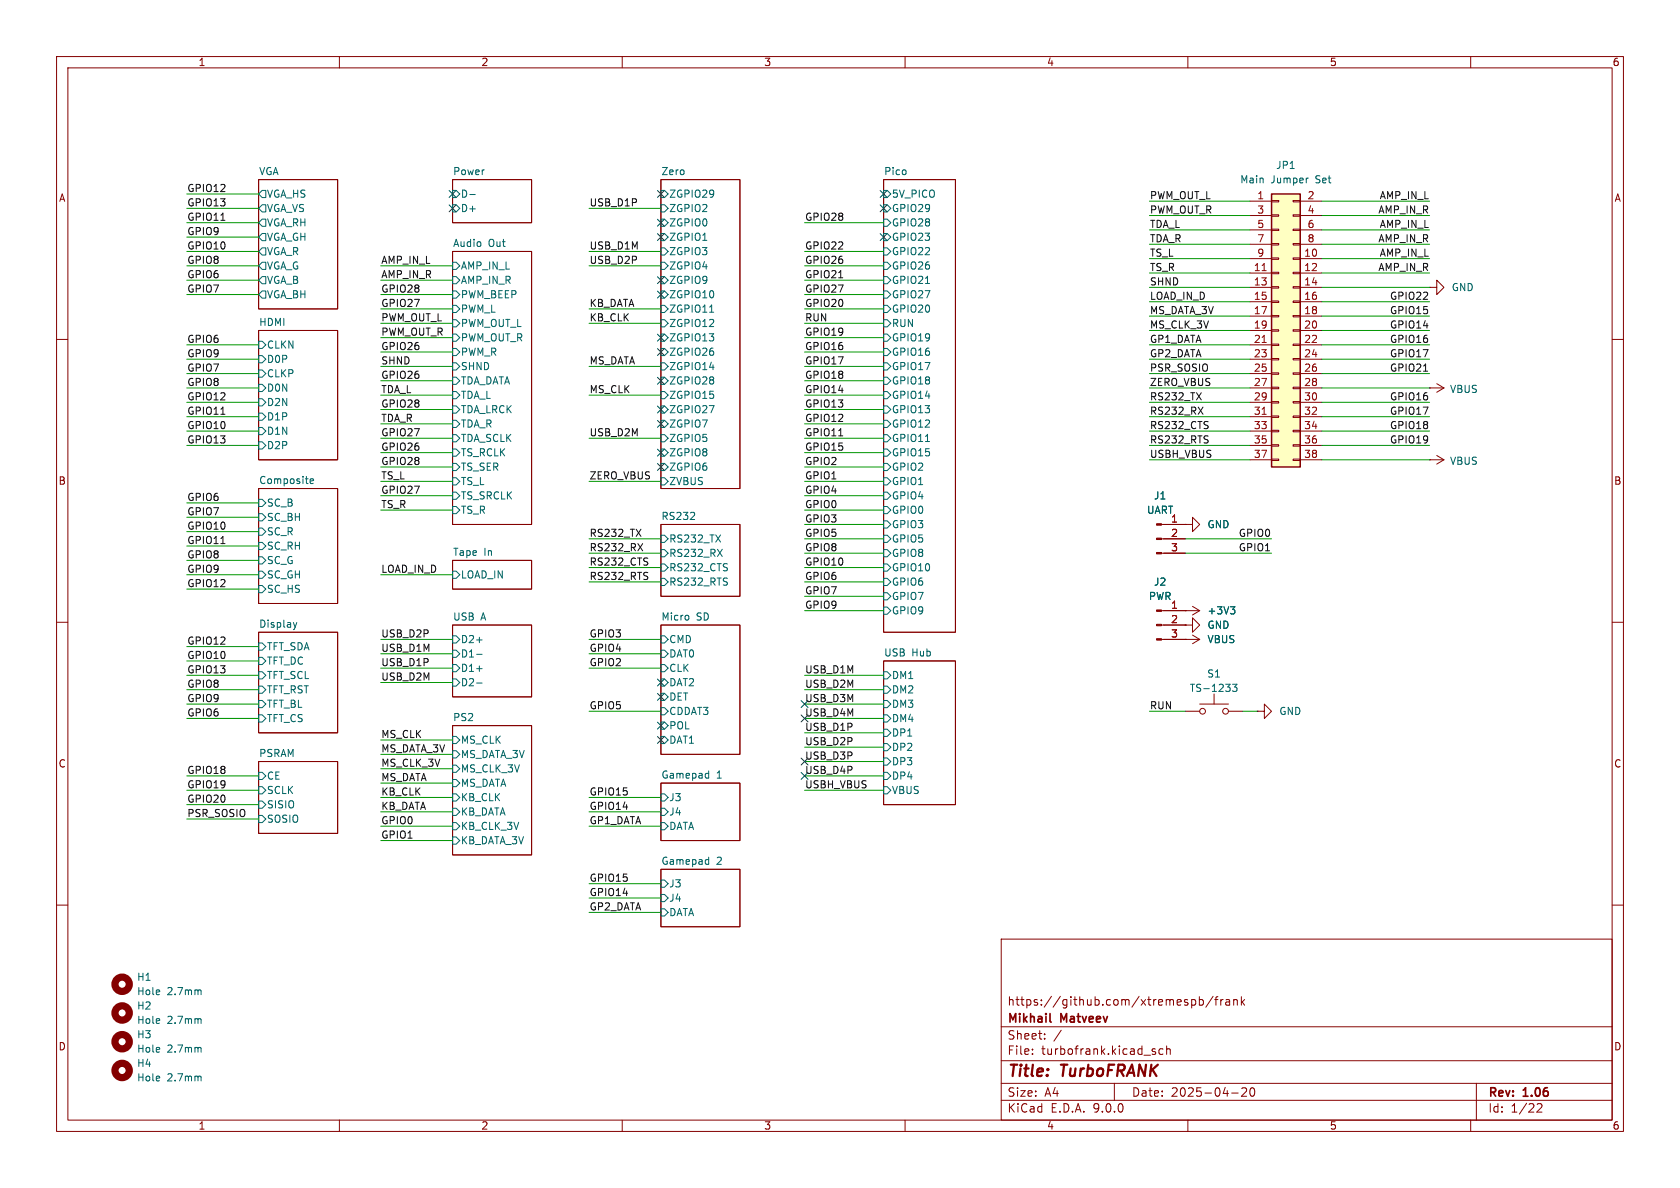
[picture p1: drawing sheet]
<svg xmlns="http://www.w3.org/2000/svg" width="297mm" height="210mm" viewBox="0 0 297 210" stroke-linecap="round" stroke-linejoin="round" font-family="sans-serif">
<g fill="none" stroke="#840000" stroke-width=".18">
<path d="M10 10h277v190h-277zM12 12h273v186h-273zM60 10v2M110 10v2M160 10v2M210 10v2M260 10v2M45.7 31.8h14v22.8h-14zM80 31.8h14v7.6h-14zM116.8 31.8h14v54.6h-14zM156.2 31.8h12.7v80h-12.7zM45.7 58.4h14v22.9h-14z"/>
<path d="M80 44.5h14v48.2h-14zM252.7 50.8h1.3v-1.3l1.3 1.3-1.3 1.3v-1.3M252.7 50.8h.1M10 60h2M285 60h2M45.7 86.4h14v20.3h-14zM80 99.1h14v5h-14zM116.8 92.7h14v12.7h-14zM10 110h2M45.7 111.8h14v17.7h-14zM80 110.5h14v12.7h-14zM116.8 110.5h14v22.9h-14z"/>
<path d="M156.2 116.8h12.7v25.4h-12.7zM209.5 108h.1M209.5 108h2.6M210.8 107.2l1.3 .8M212.1 108l-1.3 .7M285 110h2M45.7 134.6h14v12.7h-14zM80 128.3h14v22.8h-14zM116.8 138.4h14v10.2h-14zM116.8 153.7h14v10.1h-14zM10 160h2M177 166h108v32h-108z"/>
<path d="M210.7 176.8l.4-.1 .3 .3v.4l-.2 .2h-.5M212 176.8l.5-.1 .2 .3v.4l-.1 .2h-.6M212 176.2v1.5M214.5 176.1l-1.3 2M214.7 176.7h.6M215.3 176.2l-.3 .2v1.3M215.8 176.7v1M216.2 176.7l-.2 .1-.2 .2M216.7 176.8h.6l.1 .9M217.4 177.1h-.5a.29 .29 0 0 0-.2 .3 .29 .29 0 0 0 .2 .3l.5-.1M218.1 176.8l.2-.1 .4 .1v.9M218.1 176.7v1"/>
<path d="M219.5 176.2v1.5M219.6 177.1l.4 .6M220 176.7l-.5 .6M285 160h2M60 198v2M110 198v2M160 198v2M177 194.5h108M177 191.5h108M177 187.5h108M177 181.5h108M182.5 186.3v.1"/>
<path d="M182.5 185.5v.1M184.7 183.6v.1M184.7 182.8v.1M187.6 182.1l-1.3 2M197 191.5v3M203.9 185.9l.3 .1 .1 .2-.2 .2h-.3M203.9 185.4l.3 .1M205.6 185.5l-.4-.1-.3 .3v.4l.1 .2h.6M206.2 185.5l.3-.1 .3 .1 .1 .9M206.2 184.9v1.5M210 198v2M217.7 193.2h1.2"/>
<path d="M219.5 192.4l.6-.1 .2 .1 .1 .3-.9 1.1h.9M221.1 192.4l.2-.1a.81 .81 0 0 1 .6 .6 .81 .81 0 0 1-.3 .8l-.1 .1a.81 .81 0 0 1-.4-1.4zM260 198v2M261 191.5v6.5M271.7 195.2l.6-.1 .2 .1 .1 .3-.9 1.1h.9"/>
</g>
<path d="M185.6 180.5l.2 .2" fill="none" stroke="#840000" stroke-width=".3"/>
<g fill="none" stroke="#006464" stroke-width=".18">
<path d="M46.4 33.7h.6v1.2h-.6l-.7-.6zM46.4 36.2h.6v1.3h-.6l-.7-.7zM46.4 38.7h.6v1.3h-.6l-.7-.6zM80 33.7h.6l.7 .6-.7 .6h-.6zM80 36.2h.6l.7 .6-.7 .7h-.6zM83.1 34.4h.9M116.8 33.7h.7l.6 .6-.6 .6h-.7zM116.8 36.2h.7l.6 .6-.6 .7h-.7zM116.8 38.7h.7l.6 .7-.6 .6h-.7zM156.2 33.7h.6l.7 .6-.7 .6h-.6zM156.2 36.2h.6l.7 .6-.7 .7h-.6zM156.2 38.7h.6l.7 .7-.7 .6h-.6z"/>
<path d="M46.4 41.3h.6v1.2h-.6l-.7-.6zM46.4 43.8h.6v1.3h-.6l-.7-.6zM46.4 46.4h.6v1.2h-.6l-.7-.6zM46.4 48.9h.6v1.3h-.6l-.7-.7zM46.4 51.4h.6v1.3h-.6l-.7-.6zM80 46.4h.6l.7 .6-.7 .6h-.6zM80 48.9h.6l.7 .6-.7 .7h-.6zM80 51.4h.6l.7 .7-.7 .6h-.6zM80 54h.6l.7 .6-.7 .6h-.6zM80 56.5h.6l.7 .7-.7 .6h-.6zM80 59.1h.6l.7 .6-.7 .6h-.6zM116.8 41.3h.7l.6 .6-.6 .6h-.7z"/>
<path d="M116.8 43.8h.7l.6 .7-.6 .6h-.7zM116.8 46.4h.7l.6 .6-.6 .6h-.7zM116.8 48.9h.7l.6 .6-.6 .7h-.7zM116.8 51.4h.7l.6 .7-.6 .6h-.7zM116.8 54h.7l.6 .6-.6 .6h-.7zM116.8 56.5h.7l.6 .7-.6 .6h-.7zM116.8 59.1h.7l.6 .6-.6 .6h-.7zM125.4 55.2h.8M156.2 41.3h.6l.7 .6-.7 .6h-.6zM156.2 43.8h.6l.7 .7-.7 .6h-.6zM156.2 46.4h.6l.7 .6-.7 .6h-.6zM156.2 48.9h.6l.7 .6-.7 .7h-.6z"/>
<path d="M156.2 51.4h.6l.7 .7-.7 .6h-.6zM156.2 54h.6l.7 .6-.7 .6h-.6zM156.2 56.5h.6l.7 .7-.7 .6h-.6zM156.2 59.1h.6l.7 .6-.7 .6h-.6zM163.6 50.1h.7M45.7 60.3h.7l.6 .7-.6 .6h-.7zM45.7 62.9h.7l.6 .6-.6 .6h-.7zM45.7 65.4h.7l.6 .6-.6 .7h-.7zM45.7 67.9h.7l.6 .7-.6 .6h-.7zM45.7 70.5h.7l.6 .6-.6 .7h-.7zM45.7 73h.7l.6 .7-.6 .6h-.7zM45.7 75.6h.7l.6 .6-.6 .6h-.7z"/>
<path d="M45.7 78.1h.7l.6 .6-.6 .7h-.7zM80 61.6h.6l.7 .6-.7 .7h-.6zM80 64.1h.6l.7 .7-.7 .6h-.6zM80 66.7h.6l.7 .6-.7 .6h-.6zM80 69.2h.6l.7 .7-.7 .6h-.6zM80 71.8h.6l.7 .6-.7 .6h-.6zM80 74.3h.6l.7 .6-.7 .7h-.6zM80 76.8h.6l.7 .7-.7 .6h-.6zM80 79.4h.6l.7 .6-.7 .6h-.6zM116.8 61.6h.7l.6 .6-.6 .7h-.7zM116.8 64.1h.7l.6 .7-.6 .6h-.7zM116.8 66.7h.7l.6 .6-.6 .6h-.7z"/>
<path d="M116.8 69.2h.7l.6 .7-.6 .6h-.7zM116.8 71.8h.7l.6 .6-.6 .6h-.7zM116.8 74.3h.7l.6 .6-.6 .7h-.7zM116.8 76.8h.7l.6 .7-.6 .6h-.7zM116.8 79.4h.7l.6 .6-.6 .6h-.7zM156.2 61.6h.6l.7 .6-.7 .7h-.6zM156.2 64.1h.6l.7 .7-.7 .6h-.6zM156.2 66.7h.6l.7 .6-.7 .6h-.6zM156.2 69.2h.6l.7 .7-.7 .6h-.6zM156.2 71.8h.6l.7 .6-.7 .6h-.6zM156.2 74.3h.6l.7 .6-.7 .7h-.6zM156.2 76.8h.6l.7 .7-.7 .6h-.6z"/>
<path d="M156.2 79.4h.6l.7 .6-.7 .6h-.6zM163.6 78h.7M45.7 88.3h.7l.6 .6-.6 .6h-.7zM45.7 90.8h.7l.6 .6-.6 .7h-.7zM45.7 93.3h.7l.6 .7-.6 .6h-.7zM45.7 95.9h.7l.6 .6-.6 .7h-.7zM45.7 98.4h.7l.6 .7-.6 .6h-.7zM54.8 85.1l.6-.2v-.2l-.4-.1-.2 .2 .1 .6h.5M80 84.5h.6l.7 .6-.7 .6h-.6zM80 89.5h.6l.7 .7-.7 .6h-.6zM80 81.9h.6l.7 .7-.7 .6h-.6zM80 87h.6l.7 .6-.7 .7h-.6z"/>
<path d="M116.8 81.9h.7l.6 .7-.6 .6h-.7zM116.8 84.5h.7l.6 .6-.6 .6h-.7zM116.8 94.6h.7l.6 .7-.6 .6h-.7zM116.8 97.2h.7l.6 .6-.6 .6h-.7zM116.8 99.7h.7l.6 .6-.6 .7h-.7zM122 91.8h.8M122.7 90.7v.4M126.8 97.1l.9 1.3M127.7 97.1l-.9 1.3M156.2 81.9h.6l.7 .7-.7 .6h-.6zM156.2 84.5h.6l.7 .6-.7 .6h-.6zM156.2 87h.6l.7 .6-.7 .7h-.6z"/>
<path d="M156.2 89.5h.6l.7 .7-.7 .6h-.6zM156.2 92.1h.6l.7 .6-.7 .6h-.6zM156.2 94.6h.6l.7 .7-.7 .6h-.6zM156.2 97.2h.6l.7 .6-.7 .6h-.6zM156.2 99.7h.6l.7 .6-.7 .7h-.6zM45.7 113.7h.7l.6 .6-.6 .6h-.7zM45.7 116.2h.7l.6 .6-.6 .7h-.7zM45.7 118.7h.7l.6 .7-.6 .6h-.7zM45.7 101h.7l.6 .6-.6 .6h-.7zM45.7 103.5h.7l.6 .6-.6 .7h-.7zM51.9 110l.3 .9M52.2 110.9l-.2 .3"/>
<path d="M52.5 110l-.3 .9M80 112.4h.6l.7 .6-.7 .7h-.6zM80 114.9h.6l.7 .7-.7 .6h-.6zM80 117.5h.6l.7 .6-.7 .6h-.6zM80 101h.6l.7 .6-.7 .6h-.6zM84.3 113.1h.9M84.3 115.7h.9M84.3 118.2h.9M116.8 112.4h.7l.6 .6-.6 .7h-.7zM116.8 114.9h.7l.6 .7-.6 .6h-.7zM116.8 117.5h.7l.6 .6-.6 .6h-.7zM116.8 102.2h.7l.6 .7-.6 .6h-.7z"/>
<path d="M121.7 108.9v.6M156.2 102.2h.6l.7 .7-.7 .6h-.6zM156.2 104.8h.6l.7 .6-.7 .6h-.6zM156.2 107.3h.6l.7 .7-.7 .6h-.6zM156.2 118.7h.6l.7 .7-.7 .6h-.6zM217.5 107.3h.8l-.4 .4M218.1 107.7l.2 .3v.3l-.2 .2M45.7 121.3h.7l.6 .6-.6 .7h-.7zM45.7 123.8h.7l.6 .7-.6 .6h-.7zM45.7 126.4h.7l.6 .6-.6 .6h-.7zM45.7 136.5h.7l.6 .7-.6 .6h-.7zM45.7 139.1h.7l.6 .6-.6 .6h-.7z"/>
<path d="M80 120h.6l.7 .7-.7 .6h-.6zM80 130.2h.6l.7 .6-.7 .6h-.6zM80 132.7h.6l.7 .7-.7 .6h-.6zM80 135.3h.6l.7 .6-.7 .6h-.6zM80 137.8h.6l.7 .6-.7 .7h-.6zM84.3 120.7h.9M116.8 120h.7l.6 .7-.6 .6h-.7zM116.8 122.6h.7l.6 .6-.6 .6h-.7zM116.8 125.1h.7l.6 .6-.6 .7h-.7zM116.8 127.6h.7l.6 .7-.6 .6h-.7zM116.8 130.2h.7l.6 .6-.6 .6h-.7zM124.9 136.7l.4 .1"/>
<path d="M125.3 136.3v1.3M125.3 137.5l-.4 .1M156.2 121.3h.6l.7 .6-.7 .7h-.6zM156.2 123.8h.6l.7 .7-.7 .6h-.6zM156.2 126.4h.6l.7 .6-.7 .6h-.6zM156.2 128.9h.6l.7 .6-.7 .7h-.6zM156.2 131.4h.6l.7 .7-.7 .6h-.6zM156.2 134h.6l.7 .6-.7 .7h-.6zM156.2 136.5h.6l.7 .7-.7 .6h-.6zM156.2 139.1h.6l.7 .6-.7 .6h-.6zM45.7 141.6h.7l.6 .6-.6 .7h-.7zM45.7 144.1h.7l.6 .7-.6 .6h-.7z"/>
<path d="M80 140.3h.6l.7 .7-.7 .6h-.6zM80 142.9h.6l.7 .6-.7 .6h-.6zM80 145.4h.6l.7 .7-.7 .6h-.6zM80 148h.6l.7 .6-.7 .6h-.6zM116.8 155.6h.7l.6 .6-.6 .6h-.7zM116.8 158.1h.7l.6 .7-.6 .6h-.7zM116.8 140.3h.7l.6 .7-.6 .6h-.7zM116.8 142.9h.7l.6 .6-.6 .6h-.7zM116.8 145.4h.7l.6 .7-.6 .6h-.7zM124.9 151.9l.4 .1M125.3 151.5v1.3M125.3 152.7l-.4 .1"/>
<path d="M116.8 160.7h.7l.6 .6-.6 .6h-.7z"/>
</g>
<path d="M224.8 34.3h5.1v48.3h-5.1z" fill="#ffffc2"/>
<path d="M224.8 34.3h5.1v48.3h-5.1z" fill="none" stroke="#840000" stroke-width=".25"/>
<g fill="none" stroke="#840000" stroke-width=".18">
<path d="M221 35.6h3.8M221 38.1h3.8M224.8 35.4h1.3v.3h-1.3zM224.8 38h1.3v.2h-1.3zM228.6 35.4h1.3v.3h-1.3zM228.6 38h1.3v.2h-1.3zM229.9 35.6h3.8M229.9 38.1h3.8M221 40.6h3.8M221 43.2h3.8M221 45.7h3.8M221 48.3h3.8"/>
<path d="M221 50.8h3.8M221 53.3h3.8M221 55.9h3.8M221 58.4h3.8M224.8 40.5h1.3v.3h-1.3zM224.8 43.1h1.3v.2h-1.3zM224.8 45.6h1.3v.2h-1.3zM224.8 48.1h1.3v.3h-1.3zM224.8 50.7h1.3v.2h-1.3zM224.8 53.2h1.3v.3h-1.3zM224.8 55.8h1.3v.2h-1.3zM224.8 58.3h1.3v.2h-1.3z"/>
<path d="M228.6 40.5h1.3v.3h-1.3zM228.6 43.1h1.3v.2h-1.3zM228.6 45.6h1.3v.2h-1.3zM228.6 48.1h1.3v.3h-1.3zM228.6 50.7h1.3v.2h-1.3zM228.6 53.2h1.3v.3h-1.3zM228.6 55.8h1.3v.2h-1.3zM228.6 58.3h1.3v.2h-1.3zM229.9 40.6h3.8M229.9 43.2h3.8M229.9 45.7h3.8M229.9 48.3h3.8"/>
<path d="M229.9 50.8h3.8M229.9 53.3h3.8M229.9 55.9h3.8M229.9 58.4h3.8M221 61h3.8M221 63.5h3.8M221 66h3.8M221 68.6h3.8M221 71.1h3.8M221 73.7h3.8M221 76.2h3.8M221 78.7h3.8"/>
<path d="M224.8 60.8h1.3v.3h-1.3zM224.8 63.4h1.3v.2h-1.3zM224.8 65.9h1.3v.3h-1.3zM224.8 68.5h1.3v.2h-1.3zM224.8 71h1.3v.2h-1.3zM224.8 73.5h1.3v.3h-1.3zM224.8 76.1h1.3v.2h-1.3zM224.8 78.6h1.3v.3h-1.3zM228.6 60.8h1.3v.3h-1.3zM228.6 63.4h1.3v.2h-1.3zM228.6 65.9h1.3v.3h-1.3zM228.6 68.5h1.3v.2h-1.3z"/>
<path d="M228.6 71h1.3v.2h-1.3zM228.6 73.5h1.3v.3h-1.3zM228.6 76.1h1.3v.2h-1.3zM228.6 78.6h1.3v.3h-1.3zM229.9 61h3.8M229.9 63.5h3.8M229.9 66h3.8M229.9 68.6h3.8M229.9 71.1h3.8M229.9 73.7h3.8M229.9 76.2h3.8M229.9 78.7h3.8"/>
<path d="M252.7 68.6h.1M252.7 68.6h2.6M254 67.8l1.3 .8M255.3 68.6l-1.3 .7M205.3 92.7h4.2M205.3 95.3h4.2M205.3 97.8h4.2M209.5 92.7h1.3v-1.3l1.3 1.3-1.3 1.3v-1.3M209.5 92.7h.1M221 81.3h3.8M224.8 81.2h1.3v.2h-1.3zM228.6 81.2h1.3v.2h-1.3z"/>
<path d="M229.9 81.3h3.8M252.7 81.3h.1M252.7 81.3h2.6M254 80.5l1.3 .8M255.3 81.3l-1.3 .7M205.3 113h6.8M205.3 108h4.2M205.3 110.5h4.2M209.5 110.5h1.3v-1.3l1.3 1.3-1.3 1.3v-1.3M209.5 110.5h.1M209.5 113h.1M209.5 108h.1"/>
<path d="M210.8 112.3l1.3 .7M212.1 113l-1.3 .8M209.5 125.7h2.6M212.1 124.5h5.1M214.6 122.7v1.8M217.2 125.7h2.5M222.2 125.7h1.3v-1.2l1.3 1.2-1.3 1.3v-1.3M222.2 125.7h.1"/>
<circle cx="212.6" cy="125.7" r=".51"/>
<circle cx="216.7" cy="125.7" r=".51"/>
</g>
<path d="M223.1 47.8h.8M223.1 60.5h.8M223.1 73.2h.8" fill="none" stroke="#a90000" stroke-width=".18"/>
<path d="M231.2 31.5h.1M217.5 107.3h.8l-.4 .4M218.1 107.7l.2 .3v.3l-.2 .2M217.9 121h.8l-.4 .4 .3 .2v.5l-.2 .1-.5-.1M35.4 175l.2 .2v.6M35.4 180.1l.2 .2v.6M35.4 185.2l.2 .1v.7M35.4 190.2l.2 .2v.7" fill="none" stroke="#006464" stroke-width=".18"/>
<g fill="none" stroke="#840000" stroke-width="1.3">
<circle cx="21.6" cy="174" r="1.27"/>
<circle cx="21.6" cy="179.1" r="1.27"/>
<circle cx="21.6" cy="189.2" r="1.27"/>
<circle cx="21.6" cy="184.1" r="1.27"/>
</g>
<g fill="#840000" stroke="#840000" stroke-width=".18">
<path d="M204.5 92.6h.8v.2h-.8z"/>
<path d="M204.5 95.1h.8v.3h-.8z"/>
<path d="M204.5 97.7h.8v.2h-.8z"/>
<path d="M204.5 107.8h.8v.3h-.8z"/>
<path d="M204.5 110.4h.8v.2h-.8z"/>
<path d="M204.5 112.9h.8v.3h-.8z"/>
</g>
<path d="M39 38.9h.8M148.3 49.1h.7M39 73.2h.8M148.3 77h.7M211.8 72l.9 1.2M212.7 72l-.9 1.2M251.7 65.6h.7M39 96.1h.8M112.8 96.1l.8 1.3M113.6 96.1l-.8 1.3" fill="none" stroke="#0f0f0f" stroke-width=".18"/>
<g fill="none" stroke="#009600" stroke-width=".18">
<path d="M33 39.4h12.7M33 36.8h12.7M33 34.3h12.7M104.1 36.8h12.7M142.2 39.4h14M203.2 35.6h17.8M203.2 38.1h17.8M233.7 35.6h19M233.7 38.1h19M33 49.5h12.7M33 44.5h12.7M33 47h12.7"/>
<path d="M33 52.1h12.7M33 41.9h12.7M67.3 54.6h12.7M67.3 59.7h12.7M67.3 57.2h12.7M67.3 49.5h12.7M67.3 47h12.7M67.3 52.1h12.7M104.1 54.6h12.7M104.1 57.2h12.7M104.1 44.5h12.7M104.1 47h12.7"/>
<path d="M142.2 54.6h14M142.2 59.7h14M142.2 57.2h14M142.2 49.5h14M142.2 44.5h14M142.2 47h14M142.2 52.1h14M203.2 58.4h17.8M203.2 48.3h17.8M203.2 43.2h17.8M203.2 53.3h17.8M203.2 50.8h17.8"/>
<path d="M203.2 45.7h17.8M203.2 55.9h17.8M203.2 40.6h17.8M233.7 58.4h19M233.7 48.3h19M233.7 43.2h19M233.7 53.3h19M233.7 50.8h19M233.7 45.7h19M233.7 55.9h19M233.7 40.6h19M33 68.6h12.7"/>
<path d="M33 61h12.7M33 63.5h12.7M33 66h12.7M33 78.7h12.7M33 76.2h12.7M33 71.1h12.7M33 73.7h12.7M67.3 74.9h12.7M67.3 72.4h12.7M67.3 62.2h12.7M67.3 64.8h12.7M67.3 67.3h12.7"/>
<path d="M67.3 69.9h12.7M67.3 77.5h12.7M104.1 64.8h12.7M104.1 69.9h12.7M104.1 77.5h12.7M142.2 74.9h14M142.2 72.4h14M142.2 62.2h14M142.2 64.8h14M142.2 67.3h14M142.2 69.9h14M142.2 77.5h14"/>
<path d="M203.2 68.6h17.8M203.2 61h17.8M203.2 63.5h17.8M203.2 66h17.8M203.2 78.7h17.8M203.2 76.2h17.8M203.2 71.1h17.8M203.2 73.7h17.8M233.7 68.6h19M233.7 61h19M233.7 63.5h19M233.7 66h19"/>
<path d="M233.7 78.7h19M233.7 76.2h19M233.7 71.1h19M233.7 73.7h19M33 96.5h12.7M33 91.4h12.7M33 88.9h12.7M33 94h12.7M33 99.1h12.7M67.3 80h12.7M67.3 85.1h12.7M67.3 82.6h12.7"/>
<path d="M67.3 87.6h12.7M67.3 90.2h12.7M104.1 97.8h12.7M104.1 95.3h12.7M104.1 85.1h12.7M142.2 80h14M142.2 97.8h14M142.2 95.3h14M142.2 85.1h14M142.2 82.6h14M142.2 87.6h14M142.2 90.2h14"/>
<path d="M142.2 92.7h14M203.2 81.3h17.8M209.5 97.8h15.3M209.5 95.3h15.3M233.7 81.3h19M33 101.6h12.7M33 116.8h12.7M33 114.3h12.7M33 104.1h12.7M33 119.4h12.7M67.3 101.6h12.7M67.3 113h12.7"/>
<path d="M67.3 115.6h12.7M67.3 118.1h12.7M104.1 100.3h12.7M104.1 102.9h12.7M104.1 113h12.7M104.1 115.6h12.7M104.1 118.1h12.7M142.2 105.4h14M142.2 100.3h14M142.2 102.9h14M142.2 108h14M142.2 119.4h14"/>
<path d="M33 137.2h12.7M33 139.7h12.7M33 124.5h12.7M33 121.9h12.7M33 127h12.7M67.3 130.8h12.7M67.3 135.9h12.7M67.3 138.4h12.7M67.3 133.4h12.7M67.3 120.7h12.7M104.1 125.7h12.7M142.2 137.2h14"/>
<path d="M142.2 139.7h14M142.2 134.6h14M142.2 132.1h14M142.2 124.5h14M142.2 121.9h14M142.2 127h14M142.2 129.5h14M203.2 125.7h6.3M219.7 125.7h2.5M33 144.8h12.7M33 142.2h12.7M67.3 141h12.7"/>
<path d="M67.3 143.5h12.7M67.3 146.1h12.7M67.3 148.6h12.7M104.1 141h12.7M104.1 143.5h12.7M104.1 146.1h12.7M104.1 158.8h12.7M104.1 156.2h12.7M104.1 161.3h12.7"/>
</g>
<g fill="none" stroke="#000084" stroke-width=".18">
<path d="M79.4 33.7l1.2 1.2M79.4 36.2l1.2 1.2M80.6 33.7l-1.2 1.2M80.6 36.2l-1.2 1.2M116.2 33.7l1.2 1.2M116.2 38.8l1.2 1.2M117.4 33.7l-1.2 1.2M117.4 38.8l-1.2 1.2M155.6 36.2l1.2 1.2M155.6 33.7l1.2 1.2M156.8 36.2l-1.2 1.2M156.8 33.7l-1.2 1.2"/>
<path d="M116.2 51.5l1.2 1.2M116.2 59.1l1.2 1.2M116.2 48.9l1.2 1.2M116.2 41.3l1.2 1.2M117.4 51.5l-1.2 1.2M117.4 59.1l-1.2 1.2M117.4 48.9l-1.2 1.2M117.4 41.3l-1.2 1.2M155.6 41.3l1.2 1.2M156.8 41.3l-1.2 1.2M116.2 61.6l1.2 1.2M116.2 66.7l1.2 1.2"/>
<path d="M116.2 79.4l1.2 1.2M116.2 74.3l1.2 1.2M116.2 71.8l1.2 1.2M117.4 61.6l-1.2 1.2M117.4 66.7l-1.2 1.2M117.4 79.4l-1.2 1.2M117.4 74.3l-1.2 1.2M117.4 71.8l-1.2 1.2M116.2 81.9l1.2 1.3M117.4 81.9l-1.2 1.3M116.2 122.6l1.2 1.2M116.2 127.7l1.2 1.2"/>
<path d="M116.2 130.2l1.2 1.2M116.2 120l1.2 1.3M117.4 122.6l-1.2 1.2M117.4 127.7l-1.2 1.2M117.4 130.2l-1.2 1.2M117.4 120l-1.2 1.3M141.6 126.4l1.2 1.2M141.6 134l1.2 1.2M141.6 123.9l1.2 1.2M141.6 136.6l1.2 1.2M142.8 126.4l-1.2 1.2M142.8 134l-1.2 1.2"/>
<path d="M142.8 123.9l-1.2 1.2M142.8 136.6l-1.2 1.2"/>
</g>
<g font-size="2.8" fill="#840000">
<text x="178" y="190.9">Title:</text>
<text x="187.7" y="190.9">TurboFRANK</text>
</g>
<g font-size="2.1" fill="#840000">
<text x="178" y="178">https://github.com/xtremespb/frank</text>
<text x="178" y="184">Sheet:</text>
<text x="178" y="181.2">Mikhail</text>
<text x="187.6" y="181.2">Matveev</text>
<text x="178" y="186.7">File:</text>
<text x="184.1" y="186.7">turbofrank.kicad_sch</text>
<text x="178" y="196.9">KiCad</text>
<text x="178" y="194.1">Size:</text>
<text x="184.7" y="194.1">A4</text>
<text x="185.7" y="196.9">E.D.A.</text>
<text x="193.3" y="196.9">9.0.0</text>
<text x="200" y="194.1">Date:</text>
<text x="207" y="194.1">2025-04-20</text>
<text x="263" y="194.3">Rev:</text>
<text x="263" y="196.9">Id:</text>
<text x="267.1" y="196.9">1/22</text>
<text x="269.4" y="194.3">1.06</text>
</g>
<g font-size="1.8" fill="#840000">
<text x="35" y="11.9">1</text>
<text x="85" y="11.9">2</text>
<text x="135" y="11.9">3</text>
<text x="185" y="11.9">4</text>
<text x="235" y="11.9">5</text>
<text x="285" y="11.9">6</text>
<text x="10.3" y="35.9">A</text>
<text x="285.3" y="35.9">A</text>
<text x="10.3" y="85.9">B</text>
<text x="285.3" y="85.9">B</text>
<text x="10.3" y="135.9">C</text>
<text x="285.3" y="135.9">C</text>
<text x="10.3" y="185.9">D</text>
<text x="285.3" y="185.9">D</text>
<text x="35" y="199.9">1</text>
<text x="85" y="199.9">2</text>
<text x="135" y="199.9">3</text>
<text x="185" y="199.9">4</text>
<text x="235" y="199.9">5</text>
<text x="285" y="199.9">6</text>
</g>
<g font-size="1.8" fill="#0f0f0f">
<text x="33" y="34">GPIO12</text>
<text x="203.2" y="35.3">PWM_OUT_L</text>
<text x="243.8" y="35.3">AMP_IN_L</text>
<text x="33" y="36.6">GPIO13</text>
<text x="33" y="41.6">GPIO9</text>
<text x="33" y="39.1">GPIO11</text>
<text x="104.1" y="36.6">USB_D1P</text>
<text x="142.2" y="39.1">GPIO28</text>
<text x="203.2" y="37.8">PWM_OUT_R</text>
<text x="203.2" y="40.4">TDA_L</text>
<text x="243.6" y="37.8">AMP_IN_R</text>
<text x="243.8" y="40.4">AMP_IN_L</text>
<text x="33" y="44.2">GPIO10</text>
<text x="33" y="46.7">GPIO8</text>
<text x="67.3" y="46.7">AMP_IN_L</text>
<text x="104.1" y="46.7">USB_D2P</text>
<text x="104.1" y="44.2">USB_D1M</text>
<text x="142.2" y="46.7">GPIO26</text>
<text x="142.2" y="44.2">GPIO22</text>
<text x="203.2" y="42.9">TDA_R</text>
<text x="203.2" y="45.5">TS_L</text>
<text x="203.2" y="48">TS_R</text>
<text x="243.6" y="42.9">AMP_IN_R</text>
<text x="243.6" y="48">AMP_IN_R</text>
<text x="243.8" y="45.5">AMP_IN_L</text>
<text x="33" y="49.3">GPIO6</text>
<text x="33" y="51.8">GPIO7</text>
<text x="67.3" y="51.8">GPIO28</text>
<text x="67.3" y="49.3">AMP_IN_R</text>
<text x="142.2" y="49.3">GPIO21</text>
<text x="142.2" y="51.8">GPIO27</text>
<text x="203.2" y="50.5">SHND</text>
<text x="203.2" y="53.1">LOAD_IN_D</text>
<text x="245.6" y="53.1">GPIO22</text>
<text x="67.3" y="59.4">PWM_OUT_R</text>
<text x="67.3" y="56.9">PWM_OUT_L</text>
<text x="67.3" y="54.3">GPIO27</text>
<text x="104.1" y="56.9">KB_CLK</text>
<text x="104.1" y="54.3">KB_DATA</text>
<text x="142.2" y="54.3">GPIO20</text>
<text x="142.2" y="59.4">GPIO19</text>
<text x="142.2" y="56.9">RUN</text>
<text x="203.2" y="58.2">MS_CLK_3V</text>
<text x="203.2" y="55.6">MS_DATA_3V</text>
<text x="245.6" y="55.6">GPIO15</text>
<text x="245.6" y="58.2">GPIO14</text>
<text x="33" y="63.2">GPIO9</text>
<text x="33" y="60.7">GPIO6</text>
<text x="33" y="65.8">GPIO7</text>
<text x="67.3" y="62">GPIO26</text>
<text x="67.3" y="64.5">SHND</text>
<text x="104.1" y="64.5">MS_DATA</text>
<text x="142.2" y="64.5">GPIO17</text>
<text x="142.2" y="62">GPIO16</text>
<text x="203.2" y="65.8">PSR_SOSIO</text>
<text x="203.2" y="60.7">GP1_DATA</text>
<text x="203.2" y="63.2">GP2_DATA</text>
<text x="245.6" y="63.2">GPIO17</text>
<text x="245.6" y="60.7">GPIO16</text>
<text x="245.6" y="65.8">GPIO21</text>
<text x="33" y="68.3">GPIO8</text>
<text x="33" y="70.9">GPIO12</text>
<text x="67.3" y="67">GPIO26</text>
<text x="67.3" y="69.6">TDA_L</text>
<text x="104.1" y="69.6">MS_CLK</text>
<text x="142.2" y="67">GPIO18</text>
<text x="142.2" y="69.6">GPIO14</text>
<text x="203.2" y="70.9">RS232_TX</text>
<text x="203.2" y="68.3">ZERO_VBUS</text>
<text x="245.6" y="70.9">GPIO16</text>
<text x="33" y="73.4">GPIO11</text>
<text x="33" y="75.9">GPIO10</text>
<text x="67.3" y="74.7">TDA_R</text>
<text x="67.3" y="77.2">GPIO27</text>
<text x="67.3" y="72.1">GPIO28</text>
<text x="104.1" y="77.2">USB_D2M</text>
<text x="142.2" y="74.7">GPIO12</text>
<text x="142.2" y="77.2">GPIO11</text>
<text x="142.2" y="72.1">GPIO13</text>
<text x="203.2" y="73.4">RS232_RX</text>
<text x="203.2" y="75.9">RS232_CTS</text>
<text x="245.6" y="73.4">GPIO17</text>
<text x="245.6" y="75.9">GPIO18</text>
<text x="33" y="78.5">GPIO13</text>
<text x="67.3" y="82.3">GPIO28</text>
<text x="67.3" y="79.7">GPIO26</text>
<text x="142.2" y="79.7">GPIO15</text>
<text x="142.2" y="82.3">GPIO2</text>
<text x="203.2" y="78.5">RS232_RTS</text>
<text x="203.2" y="81">USBH_VBUS</text>
<text x="245.6" y="78.5">GPIO19</text>
<text x="33" y="88.6">GPIO6</text>
<text x="67.3" y="87.4">GPIO27</text>
<text x="67.3" y="89.9">TS_R</text>
<text x="67.3" y="84.8">TS_L</text>
<text x="104.1" y="84.8">ZERO_VBUS</text>
<text x="142.2" y="89.9">GPIO0</text>
<text x="142.2" y="84.8">GPIO1</text>
<text x="142.2" y="87.4">GPIO4</text>
<text x="33" y="91.2">GPIO7</text>
<text x="33" y="93.7">GPIO10</text>
<text x="104.1" y="95">RS232_TX</text>
<text x="142.2" y="92.4">GPIO3</text>
<text x="142.2" y="95">GPIO5</text>
<text x="218.9" y="95">GPIO0</text>
<text x="33" y="101.3">GPIO9</text>
<text x="33" y="98.8">GPIO8</text>
<text x="33" y="96.3">GPIO11</text>
<text x="67.3" y="101.3">LOAD_IN_D</text>
<text x="104.1" y="97.5">RS232_RX</text>
<text x="104.1" y="100.1">RS232_CTS</text>
<text x="142.2" y="100.1">GPIO10</text>
<text x="142.2" y="97.5">GPIO8</text>
<text x="218.9" y="97.5">GPIO1</text>
<text x="33" y="103.9">GPIO12</text>
<text x="104.1" y="102.6">RS232_RTS</text>
<text x="142.2" y="102.6">GPIO6</text>
<text x="142.2" y="105.1">GPIO7</text>
<text x="142.2" y="107.7">GPIO9</text>
<text x="67.3" y="112.8">USB_D2P</text>
<text x="104.1" y="112.8">GPIO3</text>
<text x="33" y="114">GPIO12</text>
<text x="33" y="119.1">GPIO13</text>
<text x="33" y="116.6">GPIO10</text>
<text x="67.3" y="117.8">USB_D1P</text>
<text x="67.3" y="115.3">USB_D1M</text>
<text x="104.1" y="117.8">GPIO2</text>
<text x="104.1" y="115.3">GPIO4</text>
<text x="142.2" y="119.1">USB_D1M</text>
<text x="33" y="124.2">GPIO9</text>
<text x="33" y="121.7">GPIO8</text>
<text x="67.3" y="120.4">USB_D2M</text>
<text x="104.1" y="125.5">GPIO5</text>
<text x="142.2" y="121.7">USB_D2M</text>
<text x="142.2" y="124.2">USB_D3M</text>
<text x="203.2" y="125.5">RUN</text>
<text x="33" y="126.7">GPIO6</text>
<text x="67.3" y="130.5">MS_CLK</text>
<text x="142.2" y="131.8">USB_D2P</text>
<text x="142.2" y="129.3">USB_D1P</text>
<text x="142.2" y="126.7">USB_D4M</text>
<text x="33" y="136.9">GPIO18</text>
<text x="67.3" y="133.1">MS_DATA_3V</text>
<text x="67.3" y="135.6">MS_CLK_3V</text>
<text x="142.2" y="136.9">USB_D4P</text>
<text x="142.2" y="134.4">USB_D3P</text>
<text x="33" y="139.4">GPIO19</text>
<text x="33" y="142">GPIO20</text>
<text x="67.3" y="138.2">MS_DATA</text>
<text x="67.3" y="143.2">KB_DATA</text>
<text x="67.3" y="140.7">KB_CLK</text>
<text x="104.1" y="143.2">GPIO14</text>
<text x="104.1" y="140.7">GPIO15</text>
<text x="142.2" y="139.4">USBH_VBUS</text>
<text x="33" y="144.5">PSR_SOSIO</text>
<text x="67.3" y="145.8">GPIO0</text>
<text x="67.3" y="148.3">GPIO1</text>
<text x="104.1" y="145.8">GP1_DATA</text>
<text x="104.1" y="155.9">GPIO15</text>
<text x="104.1" y="158.5">GPIO14</text>
<text x="104.1" y="161">GP2_DATA</text>
</g>
<g font-size="1.8" fill="#006464">
<text x="45.7" y="31">VGA</text>
<text x="47.1" y="35.2">VGA_HS</text>
<text x="80" y="31">Power</text>
<text x="81.4" y="35.2">D-</text>
<text x="116.8" y="31">Zero</text>
<text x="118.2" y="35.2">ZGPIO29</text>
<text x="156.2" y="31">Pico</text>
<text x="157.6" y="35.2">5V_PICO</text>
<text x="219.2" y="32.6">Main</text>
<text x="224.7" y="32.6">Jumper</text>
<text x="225.5" y="30.1">JP1</text>
<text x="232.7" y="32.6">Set</text>
<text x="47.1" y="37.7">VGA_VS</text>
<text x="47.1" y="40.2">VGA_RH</text>
<text x="81.4" y="37.7">D+</text>
<text x="118.2" y="37.7">ZGPIO2</text>
<text x="118.2" y="40.2">ZGPIO0</text>
<text x="157.6" y="37.7">GPIO29</text>
<text x="157.6" y="40.2">GPIO28</text>
<text x="47.1" y="42.8">VGA_GH</text>
<text x="47.1" y="45.3">VGA_R</text>
<text x="47.1" y="47.9">VGA_G</text>
<text x="80" y="43.7">Audio</text>
<text x="81.4" y="47.9">AMP_IN_L</text>
<text x="86.3" y="43.7">Out</text>
<text x="118.2" y="42.8">ZGPIO1</text>
<text x="118.2" y="45.3">ZGPIO3</text>
<text x="118.2" y="47.9">ZGPIO4</text>
<text x="157.6" y="42.8">GPIO23</text>
<text x="157.6" y="45.3">GPIO22</text>
<text x="157.6" y="47.9">GPIO26</text>
<text x="47.1" y="50.4">VGA_B</text>
<text x="47.1" y="52.9">VGA_BH</text>
<text x="81.4" y="50.4">AMP_IN_R</text>
<text x="81.4" y="52.9">PWM_BEEP</text>
<text x="118.2" y="50.4">ZGPIO9</text>
<text x="118.2" y="52.9">ZGPIO10</text>
<text x="157.6" y="50.4">GPIO21</text>
<text x="157.6" y="52.9">GPIO27</text>
<text x="256.5" y="51.7">GND</text>
<text x="45.7" y="57.7">HDMI</text>
<text x="81.4" y="55.5">PWM_L</text>
<text x="81.4" y="58">PWM_OUT_L</text>
<text x="118.2" y="55.5">ZGPIO11</text>
<text x="118.2" y="58">ZGPIO12</text>
<text x="157.6" y="55.5">GPIO20</text>
<text x="157.6" y="58">RUN</text>
<text x="47.1" y="61.8">CLKN</text>
<text x="47.1" y="64.4">D0P</text>
<text x="81.4" y="60.6">PWM_OUT_R</text>
<text x="81.4" y="63.1">PWM_R</text>
<text x="81.4" y="65.6">SHND</text>
<text x="118.2" y="60.6">ZGPIO13</text>
<text x="118.2" y="63.1">ZGPIO26</text>
<text x="118.2" y="65.6">ZGPIO14</text>
<text x="157.6" y="60.6">GPIO19</text>
<text x="157.6" y="63.1">GPIO16</text>
<text x="157.6" y="65.6">GPIO17</text>
<text x="47.1" y="66.9">CLKP</text>
<text x="47.1" y="69.4">D0N</text>
<text x="47.1" y="72">D2N</text>
<text x="81.4" y="68.2">TDA_DATA</text>
<text x="81.4" y="70.7">TDA_L</text>
<text x="118.2" y="68.2">ZGPIO28</text>
<text x="118.2" y="70.7">ZGPIO15</text>
<text x="157.6" y="68.2">GPIO18</text>
<text x="157.6" y="70.7">GPIO14</text>
<text x="256.2" y="69.7">VBUS</text>
<text x="47.1" y="74.5">D1P</text>
<text x="47.1" y="77.1">D1N</text>
<text x="81.4" y="73.3">TDA_LRCK</text>
<text x="81.4" y="75.8">TDA_R</text>
<text x="118.2" y="73.3">ZGPIO27</text>
<text x="118.2" y="75.8">ZGPIO7</text>
<text x="157.6" y="73.3">GPIO13</text>
<text x="157.6" y="75.8">GPIO12</text>
<text x="47.1" y="79.6">D2P</text>
<text x="81.4" y="78.3">TDA_SCLK</text>
<text x="81.4" y="80.9">TS_RCLK</text>
<text x="81.4" y="83.4">TS_SER</text>
<text x="118.2" y="78.3">ZGPIO5</text>
<text x="118.2" y="80.9">ZGPIO8</text>
<text x="118.2" y="83.4">ZGPIO6</text>
<text x="157.6" y="78.3">GPIO11</text>
<text x="157.6" y="80.9">GPIO15</text>
<text x="157.6" y="83.4">GPIO2</text>
<text x="256.2" y="82.4">VBUS</text>
<text x="45.7" y="85.6">Composite</text>
<text x="47.1" y="89.8">SC_B</text>
<text x="81.4" y="86">TS_L</text>
<text x="81.4" y="88.5">TS_SRCLK</text>
<text x="118.2" y="86">ZVBUS</text>
<text x="157.6" y="86">GPIO1</text>
<text x="157.6" y="88.5">GPIO4</text>
<text x="203.9" y="88.5">J1</text>
<text x="47.1" y="92.3">SC_BH</text>
<text x="47.1" y="94.8">SC_R</text>
<text x="81.4" y="91">TS_R</text>
<text x="116.8" y="92">RS232</text>
<text x="157.6" y="91">GPIO0</text>
<text x="157.6" y="93.6">GPIO3</text>
<text x="202.7" y="91">UART</text>
<text x="213.4" y="93.6">GND</text>
<text x="47.1" y="97.4">SC_RH</text>
<text x="47.1" y="99.9">SC_G</text>
<text x="80" y="98.3">Tape</text>
<text x="85.5" y="98.3">In</text>
<text x="118.2" y="96.1">RS232_TX</text>
<text x="118.2" y="98.7">RS232_RX</text>
<text x="118.2" y="101.2">RS232_CTS</text>
<text x="157.6" y="96.1">GPIO5</text>
<text x="157.6" y="98.7">GPIO8</text>
<text x="157.6" y="101.2">GPIO10</text>
<text x="47.1" y="102.5">SC_GH</text>
<text x="47.1" y="105">SC_HS</text>
<text x="81.4" y="102.5">LOAD_IN</text>
<text x="118.2" y="103.7">RS232_RTS</text>
<text x="157.6" y="103.7">GPIO6</text>
<text x="157.6" y="106.3">GPIO7</text>
<text x="203" y="106.3">PWR</text>
<text x="203.9" y="103.7">J2</text>
<text x="45.7" y="111">Display</text>
<text x="80" y="109.8">USB</text>
<text x="81.4" y="113.9">D2+</text>
<text x="85" y="109.8">A</text>
<text x="116.8" y="109.8">Micro</text>
<text x="118.2" y="113.9">CMD</text>
<text x="123.1" y="109.8">SD</text>
<text x="157.6" y="108.8">GPIO9</text>
<text x="213.4" y="111.4">GND</text>
<text x="213.4" y="108.8">+3V3</text>
<text x="213.4" y="113.9">VBUS</text>
<text x="47.1" y="115.2">TFT_SDA</text>
<text x="47.1" y="117.7">TFT_DC</text>
<text x="81.4" y="116.4">D1-</text>
<text x="81.4" y="119">D1+</text>
<text x="118.2" y="116.4">DAT0</text>
<text x="118.2" y="119">CLK</text>
<text x="156.2" y="116.1">USB</text>
<text x="161.2" y="116.1">Hub</text>
<text x="213.3" y="120">S1</text>
<text x="47.1" y="120.2">TFT_SCL</text>
<text x="47.1" y="122.8">TFT_RST</text>
<text x="47.1" y="125.3">TFT_BL</text>
<text x="81.4" y="121.5">D2-</text>
<text x="118.2" y="121.5">DAT2</text>
<text x="118.2" y="124.1">DET</text>
<text x="157.6" y="120.2">DM1</text>
<text x="157.6" y="122.8">DM2</text>
<text x="157.6" y="125.3">DM3</text>
<text x="210.2" y="122.5">TS-1233</text>
<text x="47.1" y="127.9">TFT_CS</text>
<text x="80" y="127.6">PS2</text>
<text x="81.4" y="131.7">MS_CLK</text>
<text x="118.2" y="126.6">CDDAT3</text>
<text x="118.2" y="129.1">POL</text>
<text x="118.2" y="131.7">DAT1</text>
<text x="157.6" y="127.9">DM4</text>
<text x="157.6" y="130.4">DP1</text>
<text x="226.1" y="126.6">GND</text>
<text x="45.7" y="133.9">PSRAM</text>
<text x="81.4" y="134.2">MS_DATA_3V</text>
<text x="81.4" y="136.8">MS_CLK_3V</text>
<text x="116.8" y="137.7">Gamepad</text>
<text x="126.7" y="137.7">1</text>
<text x="157.6" y="132.9">DP2</text>
<text x="157.6" y="135.5">DP3</text>
<text x="47.1" y="138">CE</text>
<text x="47.1" y="140.6">SCLK</text>
<text x="47.1" y="143.1">SISIO</text>
<text x="81.4" y="139.3">MS_DATA</text>
<text x="81.4" y="141.8">KB_CLK</text>
<text x="118.2" y="141.8">J3</text>
<text x="157.6" y="138">DP4</text>
<text x="157.6" y="140.6">VBUS</text>
<text x="47.1" y="145.6">SOSIO</text>
<text x="81.4" y="144.4">KB_DATA</text>
<text x="81.4" y="146.9">KB_CLK_3V</text>
<text x="81.4" y="149.5">KB_DATA_3V</text>
<text x="118.2" y="144.4">J4</text>
<text x="118.2" y="146.9">DATA</text>
<text x="116.8" y="153">Gamepad</text>
<text x="126.7" y="153">2</text>
<text x="118.2" y="157.1">J3</text>
<text x="118.2" y="159.6">J4</text>
<text x="118.2" y="162.2">DATA</text>
<text x="24.1" y="173.6">H1</text>
<text x="24.1" y="176.1">Hole</text>
<text x="24.1" y="178.7">H2</text>
<text x="29.5" y="176.1">2.7mm</text>
<text x="24.1" y="181.2">Hole</text>
<text x="24.1" y="183.7">H3</text>
<text x="29.5" y="181.2">2.7mm</text>
<text x="24.1" y="186.3">Hole</text>
<text x="24.1" y="191.4">Hole</text>
<text x="24.1" y="188.8">H4</text>
<text x="29.5" y="186.3">2.7mm</text>
<text x="29.5" y="191.4">2.7mm</text>
</g>
<g font-size="1.8" fill="#a90000">
<text x="222.2" y="35.3">1</text>
<text x="231.1" y="35.3">2</text>
<text x="222.2" y="37.8">3</text>
<text x="222.2" y="40.4">5</text>
<text x="231.1" y="37.8">4</text>
<text x="231.1" y="40.4">6</text>
<text x="222.2" y="42.9">7</text>
<text x="222.2" y="45.5">9</text>
<text x="230.5" y="45.5">10</text>
<text x="231.1" y="42.9">8</text>
<text x="221.6" y="48">11</text>
<text x="221.6" y="50.5">13</text>
<text x="221.6" y="53.1">15</text>
<text x="230.5" y="48">12</text>
<text x="230.5" y="50.5">14</text>
<text x="230.5" y="53.1">16</text>
<text x="221.6" y="55.6">17</text>
<text x="221.6" y="58.2">19</text>
<text x="230.5" y="55.6">18</text>
<text x="230.5" y="58.2">20</text>
<text x="221.6" y="60.7">21</text>
<text x="221.6" y="63.2">23</text>
<text x="221.6" y="65.8">25</text>
<text x="230.5" y="60.7">22</text>
<text x="230.5" y="63.2">24</text>
<text x="230.5" y="65.8">26</text>
<text x="221.6" y="68.3">27</text>
<text x="221.6" y="70.9">29</text>
<text x="230.5" y="68.3">28</text>
<text x="230.5" y="70.9">30</text>
<text x="221.6" y="73.4">31</text>
<text x="221.6" y="75.9">33</text>
<text x="230.5" y="73.4">32</text>
<text x="230.5" y="75.9">34</text>
<text x="221.6" y="78.5">35</text>
<text x="221.6" y="81">37</text>
<text x="230.5" y="78.5">36</text>
<text x="230.5" y="81">38</text>
<text x="206.9" y="92.5">1</text>
<text x="206.9" y="95">2</text>
<text x="206.9" y="97.5">3</text>
<text x="206.9" y="107.7">1</text>
<text x="206.9" y="110.2">2</text>
<text x="206.9" y="112.8">3</text>
</g>
</svg>
